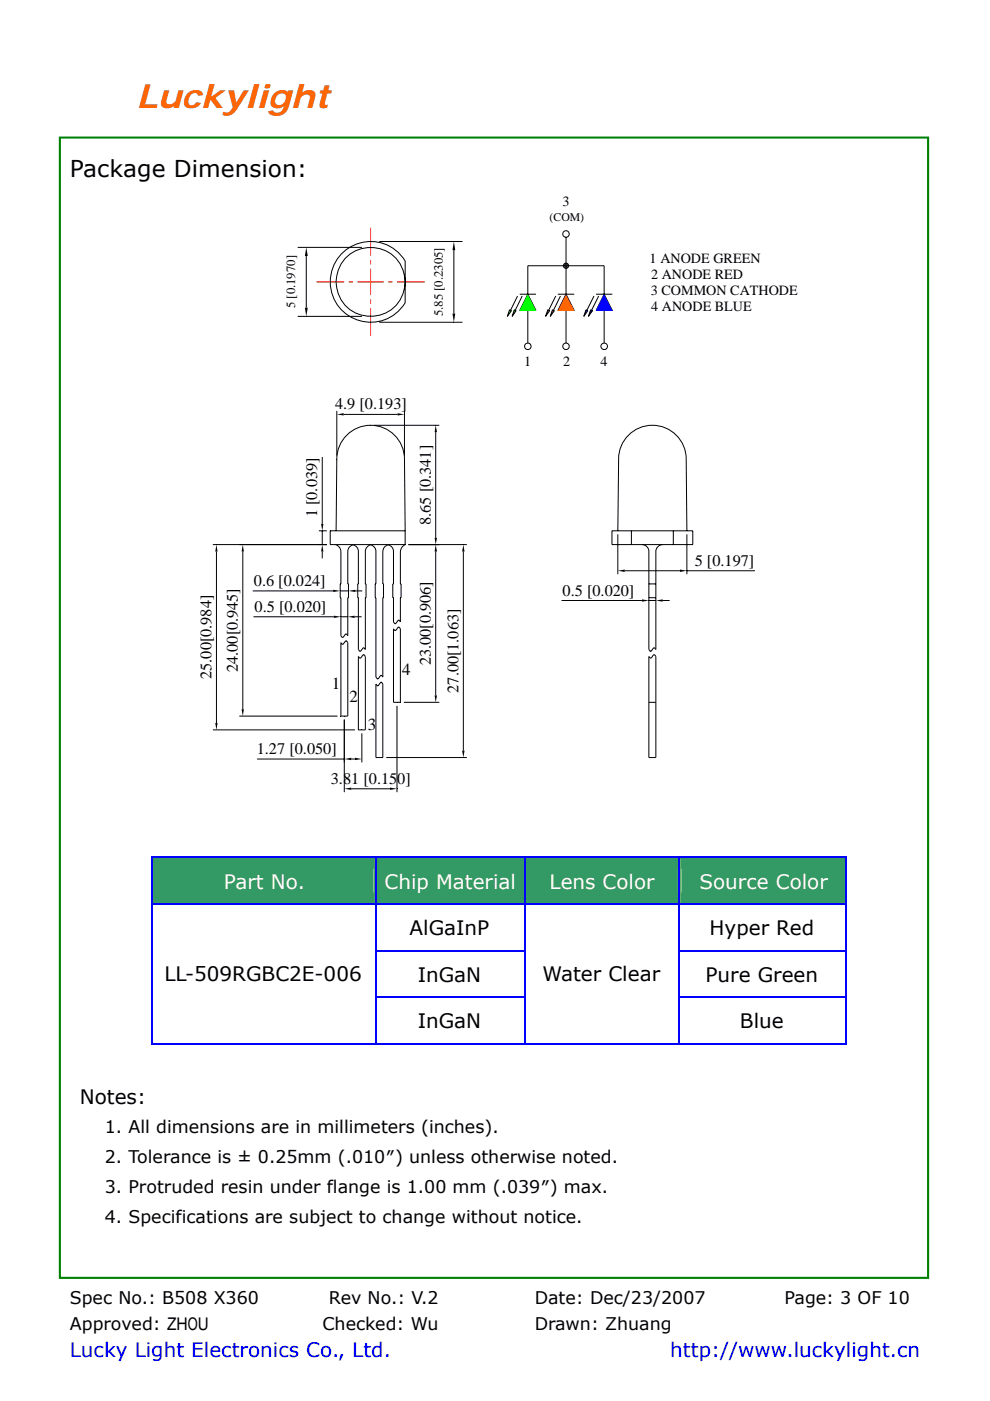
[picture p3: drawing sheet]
<svg xmlns="http://www.w3.org/2000/svg" width="210mm" height="297mm" viewBox="0 0 210 297" stroke-linecap="round" stroke-linejoin="round" font-family="sans-serif">
<path d="M12.7 29.2h184.1v241.7h-184.1z" fill="none" stroke="#008000" stroke-width=".44"/>
<g fill="none" stroke="#000" stroke-width=".21">
<path d="M128.1 56.3v6.1M126.4 62.4h3.5M128.1 65.8v6.9M128.1 62.4l1.8 3.4h-3.5zM68.3 96.9v14.2M71.4 87.1v9.5M72.9 87.9h11.4M79.4 90.2h13.8M85.8 87.1v9.5M92.4 91.6v22.4M45.1 115.5h24.2M45.9 116.9v36.4"/>
<path d="M51.5 116.9v33.5M67.6 112.5h1.7M68.3 112.5v3M68.3 116.9v1.5M71.2 115.5a1.59 1.59 0 0 1 1.1 1.4v6.9h-.1v2.9h.1v8.1l.4 .4 .7-.8 .4 .4v-8.1h.1l-.1-9.8a1.47 1.47 0 0 1 1.1-1.4 1.46 1.46 0 0 1 1.1 1.4v6.9h-.1l.1 13.9a.37 .37 0 0 0 .4 .4 .37 .37 0 0 0 .4-.4l.3-.3 .4 .3v-11h.1l-.1-9.8a1.47 1.47 0 0 1 1.1-1.4 1.49 1.49 0 0 1 1.1 1.4v6.9h-.1v2.9h.1v16.9l.4 .3 .7-.7 .4 .4v-16.9h.1l-.1-9.8a1.48 1.48 0 0 1 1.1-1.4 1.47 1.47 0 0 1 1.2 1.4l-.2 9.8h.2v5.2l.2 .3a.47 .47 0 0 0 .6-.5l.3-.2 .3 .4v-5.2h.2v-2.9h-.2l.1-7.2a1.7 1.7 0 0 1 .9-1.1M86.7 115.5h12.3M92.4 116.9v30.5M98.3 116.9v42.3M136.2 115.5a1.46 1.46 0 0 1 1.4 1.4v20.8l.4 .4 .7-.7 .4 .3v-20.8a1.48 1.48 0 0 1 1.5-1.4M53.6 125.3h17.1M53.8 130.8h17M72.2 125.3h1.7"/>
<path d="M72.3 136.2l.2 .3a.43 .43 0 0 0 .6-.4l.3-.2 .4 .3v15.6h-1.5zM72.3 130.8h1.5M75.2 130.8h1.5M75.4 125.3h1.4M76 139.2l.4 .3 .8-.7 .3 .4v15.5h-1.5zM83.5 133.3l.3 .4 .7-.7 .4 .3v15.6h-1.4zM119.1 127.3h17.1M137.6 139.2l.5 .3 .6-.7 .4 .4v21.4h-1.5zM137.6 123.8h1.5M137.6 126.7h1.5M137.6 127.3h1.5M140.6 127.3h1.4"/>
<path d="M45.1 154.7h30.2M50.8 151.8h20.8M73 152.6v15.4M76.8 155.5v6.1M79.7 145l.4 .4 .4-.4a.36 .36 0 0 1 .3-.3 .36 .36 0 0 1 .4 .3v15.6h-1.5zM84.2 149.6v18.4M85.7 148.9h7.5M137.6 148.9h1.5M54.5 160.9h18.5M74.5 160.9h.8M74.5 167.2h8.2M81.9 160.6h17.1"/>
</g>
<g fill="#000">
<path d="M71.4 87.9l1.5-.3v.5zM84.3 87.6l1.5 .3-1.5 .2zM92.4 90.2l.3 1.4h-.5zM45.9 115.5l.2 1.4h-.4zM51.5 115.5l.2 1.4h-.5zM68.3 115.5l.3 1.4h-.5zM68.1 111.1h.5l-.3 1.4zM92.4 115.5l.3 1.4h-.5zM92.2 114h.5l-.3 1.5zM98.3 115.5l.2 1.4h-.5zM70.7 125l1.5 .3-1.5 .2zM70.8 130.5l1.5 .3-1.5 .2z"/>
<path d="M73.8 130.8l1.4-.3v.5zM73.9 125.3l1.5-.3v.5zM136.2 127.1l1.4 .2-1.4 .3zM139.1 127.3l1.5-.2v.5zM45.7 153.3h.4l-.2 1.5zM51.2 150.4h.5l-.2 1.4zM92.2 147.4h.5l-.3 1.5zM98 159.2h.5l-.2 1.4zM73 160.9l1.5-.2v.5zM73 167.2l1.5-.2v.5zM75.3 160.7l1.5 .2-1.5 .3zM82.7 167l1.5 .2-1.5 .3z"/>
</g>
<path d="M128.1 62.4l1.8 3.4h-3.5z" fill="#00f"/>
<path d="M126.4 65.8h3.5" fill="none" stroke="#00f" stroke-width=".21"/>
<g fill="none" stroke="#000" stroke-width=".21">
<path d="M120.1 50.3v12.1M118.3 62.4h3.5M120.1 65.8v6.9M120.1 62.4l1.7 3.4h-3.5z"/>
<circle cx="120" cy="49.6" r=".69"/>
<circle cx="128.2" cy="73.4" r=".69"/>
</g>
<path d="M120.1 62.4l1.7 3.4h-3.5z" fill="#f00"/>
<path d="M118.3 65.8h3.5" fill="none" stroke="#f00" stroke-width=".21"/>
<g fill="none" stroke="#000" stroke-width=".21">
<path d="M112 56.3v6.1M110.2 62.4h3.5M112 65.8v6.9M112 62.4l1.7 3.4h-3.5z"/>
<circle cx="120" cy="73.4" r=".69"/>
</g>
<path d="M112 62.4l1.7 3.4h-3.5z" fill="#0f0"/>
<path d="M110.2 65.8h3.5" fill="none" stroke="#0f0" stroke-width=".21"/>
<g fill="none" stroke="#000" stroke-width=".21">
<path d="M63.1 52.5h13.7M65 54.3v10.9M72.6 53.7a8.6 8.6 0 0 1 13.3 1.6v8.9a8.6 8.6 0 0 1-12.6 2.3 8.6 8.6 0 0 1-.7-12.8zM80.5 51.2h17.6M96.3 53v13.5M112 56.3h16.1M63.1 67.1h13.7M80.5 68.3h17.6M126 62.8l-1.5 3M127 62.8l-1.5 3M70 112.5h15.9v3h-15.9zM71.3 112.5l.1-15.2a7.2 7.2 0 0 1 7.2-7.1 7.2 7.2 0 0 1 7.2 7.1l.1 15.2"/>
<path d="M129.8 112.5h17.1v3h-17.1zM131 112.5l.2-15.2a7.2 7.2 0 0 1 7.2-7.1 7.2 7.2 0 0 1 7.1 7.1l.2 15.2M131 113.3v8.5M133.9 112.5v3M142.8 112.5v3M145.7 113.3v8.5M132.5 121h11.7M145.7 121h14.4"/>
<circle cx="78.6" cy="59.8" r="7.3"/>
<circle cx="120.1" cy="56.3" r=".55"/>
<circle cx="112" cy="73.4" r=".69"/>
</g>
<g fill="#000">
<path d="M65 52.5l.3 1.8h-.6zM96.3 51.2l.3 1.8h-.6zM119.5 56.3l1.1 .1zM119.5 56.3h1.1zM119.5 56.4l1.1 .1zM119.5 56.4h1.1zM119.5 56.2l1.1 .1zM119.5 56.5l1 .1zM119.5 56.5h1.1zM119.6 56.1l1 .1zM119.6 56.6l.9 .1zM119.6 56.6h.9z"/>
<path d="M119.6 56l.9 .1zM119.6 56.7h.8zM119.6 56.7h.9zM119.6 56h.9zM119.7 56h.8zM119.7 56.7l.7 .1zM119.7 56.7h.7zM119.7 56h.7zM119.7 55.9l.7 .1zM119.7 56.8h.6zM119.7 56.8h.7zM119.8 55.8l.6 .1z"/>
<path d="M119.8 56.8l.4 .1zM119.8 56.8h.5zM119.8 55.8h.5zM119.9 55.8h.4zM119.9 56.9h.2zM119.9 56.9h.3zM119.9 55.8h.3zM120 55.8h.2zM120 56.9h.1zM120 55.8h.1zM64.7 65.2h.6l-.3 1.9zM96 66.5h.6l-.3 1.8z"/>
<path d="M131 121l1.5-.2v.5zM144.2 120.8l1.5 .2-1.5 .3z"/>
</g>
<path d="M67.1 59.8h5.9M74 59.8h.9M75.8 59.8h5.6M78.6 48.3v5.9M78.6 55.1v.9M78.6 57v5.5M82.3 59.8h1M84.2 59.8h5.9M78.6 63.5v.9M78.6 65.3v5.9" fill="none" stroke="#f00" stroke-width=".21"/>
<g fill="#00f">
<path d="M124.3 65.7l.4 .2h-.5z"/>
<path d="M124.2 65.9h.5l-.9 1.2z"/>
</g>
<path d="M124.3 65.7l.4 .2-.9 1.2z" fill="none" stroke="#000" stroke-width=".21"/>
<g fill="#00f">
<path d="M125.3 65.7l.4 .2h-.5z"/>
<path d="M125.2 65.9h.5l-.9 1.2z"/>
</g>
<path d="M109.8 62.8l-1.5 3M110.8 62.8l-1.5 3M125.3 65.7l.4 .2-.9 1.2z" fill="none" stroke="#000" stroke-width=".21"/>
<g fill="#0f0">
<path d="M108.1 65.7l.4 .2h-.5z"/>
<path d="M108 65.9h.5l-.9 1.2z"/>
</g>
<path d="M108.1 65.7l.4 .2-.9 1.2z" fill="none" stroke="#000" stroke-width=".21"/>
<g fill="#0f0">
<path d="M109.1 65.7l.4 .2h-.5z"/>
<path d="M109 65.9h.5l-.9 1.2z"/>
</g>
<path d="M109.1 65.7l.4 .2-.9 1.2zM117.9 62.8l-1.5 3M118.9 62.8l-1.5 3" fill="none" stroke="#000" stroke-width=".21"/>
<g fill="#f00">
<path d="M116.2 65.7l.4 .2h-.5z"/>
<path d="M116.1 65.9h.5l-.9 1.2z"/>
</g>
<path d="M116.2 65.7l.4 .2-.9 1.2z" fill="none" stroke="#000" stroke-width=".21"/>
<g fill="#f00">
<path d="M117.2 65.7l.4 .2h-.5z"/>
<path d="M117.1 65.9h.5l-.9 1.2z"/>
</g>
<path d="M117.2 65.7l.4 .2-.9 1.2z" fill="none" stroke="#000" stroke-width=".21"/>
<g fill="#339a65">
<path d="M32.4 182h47.1v9.5h-47.1z"/>
<path d="M32.7 184.1h46.5v5.2h-46.5z"/>
<path d="M79.9 182h31.2v9.5h-31.2z"/>
<path d="M80.2 184.1h30.6v5.2h-30.6z"/>
<path d="M111.5 182h32.4v9.5h-32.4z"/>
<path d="M111.8 184.1h31.8v5.2h-31.8z"/>
<path d="M144.3 182h34.9v9.5h-34.9z"/>
<path d="M144.6 184.1h34.3v5.2h-34.3z"/>
</g>
<path d="M32.1 181.6h.3v.4h-.3z" fill="#00f"/>
<path d="M32.1 181.8h47.4" fill="none" stroke="#00f" stroke-width=".34"/>
<path d="M32.4 182h47.1" fill="none" stroke="#339a65" stroke-width=".21"/>
<path d="M79.5 181.6h.4v.4h-.4z" fill="#00f"/>
<path d="M79.9 181.8h31.2" fill="none" stroke="#00f" stroke-width=".34"/>
<path d="M79.9 182h31.2" fill="none" stroke="#339a65" stroke-width=".21"/>
<path d="M111.1 181.6h.4v.4h-.4z" fill="#00f"/>
<path d="M111.5 181.8h32.4" fill="none" stroke="#00f" stroke-width=".34"/>
<path d="M111.5 182h32.4" fill="none" stroke="#339a65" stroke-width=".21"/>
<path d="M143.9 181.6h.4v.4h-.4z" fill="#00f"/>
<path d="M144.3 181.8h34.9" fill="none" stroke="#00f" stroke-width=".34"/>
<path d="M144.3 182h34.9" fill="none" stroke="#339a65" stroke-width=".21"/>
<g fill="#00f">
<path d="M179.2 181.6h.4v.4h-.4z"/>
<path d="M179.2 181.6h.4v.3h-.4z"/>
</g>
<path d="M32.3 182v9.5M79.7 182v9.5M111.3 182v9.5M144.1 182v9.5M179.4 182v9.5" fill="none" stroke="#00f" stroke-width=".34"/>
<path d="M32.1 191.5h.3v.4h-.3z" fill="#00f"/>
<path d="M32.4 191.7h47.1" fill="none" stroke="#00f" stroke-width=".34"/>
<path d="M79.5 191.5h.4v.4h-.4z" fill="#00f"/>
<path d="M79.9 191.7h31.2" fill="none" stroke="#00f" stroke-width=".34"/>
<path d="M111.1 191.5h.4v.4h-.4z" fill="#00f"/>
<path d="M111.5 191.7h32.4" fill="none" stroke="#00f" stroke-width=".34"/>
<path d="M143.9 191.5h.4v.4h-.4z" fill="#00f"/>
<path d="M144.3 191.7h34.9" fill="none" stroke="#00f" stroke-width=".34"/>
<path d="M179.2 191.5h.4v.4h-.4z" fill="#00f"/>
<path d="M32.3 191.9v9.5M79.7 191.9v9.5M111.3 191.9v9.5M144.1 191.9v9.5M179.4 191.9v9.5" fill="none" stroke="#00f" stroke-width=".34"/>
<g fill="#00f">
<path d="M32.1 201.4h.3v.3h-.3z"/>
<path d="M79.5 201.4h.4v.3h-.4z"/>
</g>
<path d="M79.9 201.5h31.2" fill="none" stroke="#00f" stroke-width=".34"/>
<g fill="#00f">
<path d="M111.1 201.4h.4v.3h-.4z"/>
<path d="M143.9 201.4h.4v.3h-.4z"/>
</g>
<path d="M144.3 201.5h34.9" fill="none" stroke="#00f" stroke-width=".34"/>
<path d="M179.2 201.4h.4v.3h-.4z" fill="#00f"/>
<path d="M32.3 201.7v9.5M79.7 201.7v9.5M111.3 201.7v9.5M144.1 201.7v9.5M179.4 201.7v9.5" fill="none" stroke="#00f" stroke-width=".34"/>
<g fill="#00f">
<path d="M32.1 211.2h.3v.4h-.3z"/>
<path d="M79.5 211.2h.4v.4h-.4z"/>
</g>
<path d="M79.9 211.4h31.2" fill="none" stroke="#00f" stroke-width=".34"/>
<g fill="#00f">
<path d="M111.1 211.2h.4v.4h-.4z"/>
<path d="M143.9 211.2h.4v.4h-.4z"/>
</g>
<path d="M144.3 211.4h34.9" fill="none" stroke="#00f" stroke-width=".34"/>
<path d="M179.2 211.2h.4v.4h-.4z" fill="#00f"/>
<path d="M32.3 211.6v9.9M79.7 211.6v9.9M111.3 211.6v9.9M144.1 211.6v9.9M179.4 211.6v9.9" fill="none" stroke="#00f" stroke-width=".34"/>
<path d="M32.1 221.3h47.4M79.9 221.3h31.2M111.5 221.3h32.4M144.3 221.3h34.9" fill="none" stroke="#00f" stroke-width=".32"/>
<path d="M179.2 221.1h.4v.4h-.4z" fill="#00f"/>
<text font-size="7" fill="#ff6500" x="28.9" y="22.9">Luckylight</text>
<text font-size="4.9" x="14.8" y="37.5">Package Dimension:</text>
<g font-size="4.2" fill="#fff">
<text x="47.5" y="188.4">Part No.</text>
<text x="81.6" y="188.4">Chip Material</text>
<text x="116.6" y="188.4">Lens Color</text>
<text x="148.4" y="188.4">Source Color</text>
</g>
<g font-size="4.2">
<text x="86.9" y="198.3">AlGaInP</text>
<text x="150.5" y="198.3">Hyper Red</text>
<text x="34.9" y="208">LL-509RGBC2E-006</text>
<text x="88.6" y="208.2">InGaN</text>
<text x="115" y="208">Water Clear</text>
<text x="149.7" y="208.2">Pure Green</text>
<text x="88.6" y="218.1">InGaN</text>
<text x="157" y="218.1">Blue</text>
<text x="16.9" y="234.1">Notes:</text>
</g>
<g font-size="4.2" fill="#00f">
<text x="14.8" y="287.7">Lucky Light Electronics Co., Ltd.</text>
<text x="142.2" y="287.7">http://www.luckylight.cn</text>
</g>
<g font-size="3.7">
<text x="22.2" y="240.2">1. All dimensions are in millimeters (inches).</text>
<text x="22.2" y="246.5">2. Tolerance is ± 0.25mm (.010″) unless otherwise noted.</text>
<text x="22.2" y="252.9">3. Protruded resin under flange is 1.00 mm (.039″) max.</text>
<text x="22.2" y="259.2">4. Specifications are subject to change without notice.</text>
<text x="14.8" y="276.4">Spec No.: B508 X360</text>
<text x="69.8" y="276.4">Rev No.: V.2</text>
<text x="113.4" y="276.4">Date: Dec/23/2007</text>
<text x="166.4" y="276.4">Page: 3 OF 10</text>
<text x="14.8" y="282.1">Approved: ZHOU</text>
<text x="68.4" y="282.1">Checked: Wu</text>
<text x="113.4" y="282.1">Drawn: Zhuang</text>
</g>
<g font-size="3.6">
<text x="85.3" y="143">4</text>
<text x="70.4" y="146">1</text>
<text x="74.1" y="148.9">2</text>
<text x="78" y="154.7">3</text>
</g>
<g font-size="3.4">
<text x="71.1" y="86.8">4.9 [0.193]</text>
<text x="67.3" y="109.7" transform="rotate(-90 67.3 109.7)">1 [0.039]</text>
<text x="91.4" y="111.3" transform="rotate(-90 91.4 111.3)">8.65 [0.341]</text>
<text x="147.3" y="120">5 [0.197]</text>
<text x="53.8" y="124.2">0.6 [0.024]</text>
<text x="54" y="129.7">0.5 [0.020]</text>
<text x="119.3" y="126.3">0.5 [0.020]</text>
<text x="44.8" y="144" transform="rotate(-90 44.8 144)">25.00[0.984]</text>
<text x="50.4" y="142.5" transform="rotate(-90 50.4 142.5)">24.00[0.945]</text>
<text x="91.4" y="141" transform="rotate(-90 91.4 141)">23.00[0.906]</text>
<text x="97.2" y="146.9" transform="rotate(-90 97.2 146.9)">27.00[1.063]</text>
<text x="54.5" y="159.9">1.27 [0.050]</text>
<text x="70.2" y="166.2">3.81 [0.150]</text>
</g>
<g font-size="3">
<text x="119.3" y="43.7">3</text>
<text x="137.8" y="55.8">1 ANODE GREEN</text>
<text x="138.1" y="59.2">2 ANODE RED</text>
<text x="138" y="62.6">3 COMMON CATHODE</text>
<text x="138.1" y="66">4 ANODE BLUE</text>
<text x="111.2" y="77.6">1</text>
<text x="119.4" y="77.6">2</text>
<text x="127.4" y="77.6">4</text>
</g>
<g font-size="2.7">
<text x="62.6" y="65.4" transform="rotate(-90 62.6 65.4)">5 [0.1970]</text>
<text x="93.9" y="67.1" transform="rotate(-90 93.9 67.1)">5.85 [0.2305]</text>
</g>
<text font-size="2.5" x="116.6" y="46.9">(COM)</text>
</svg>
